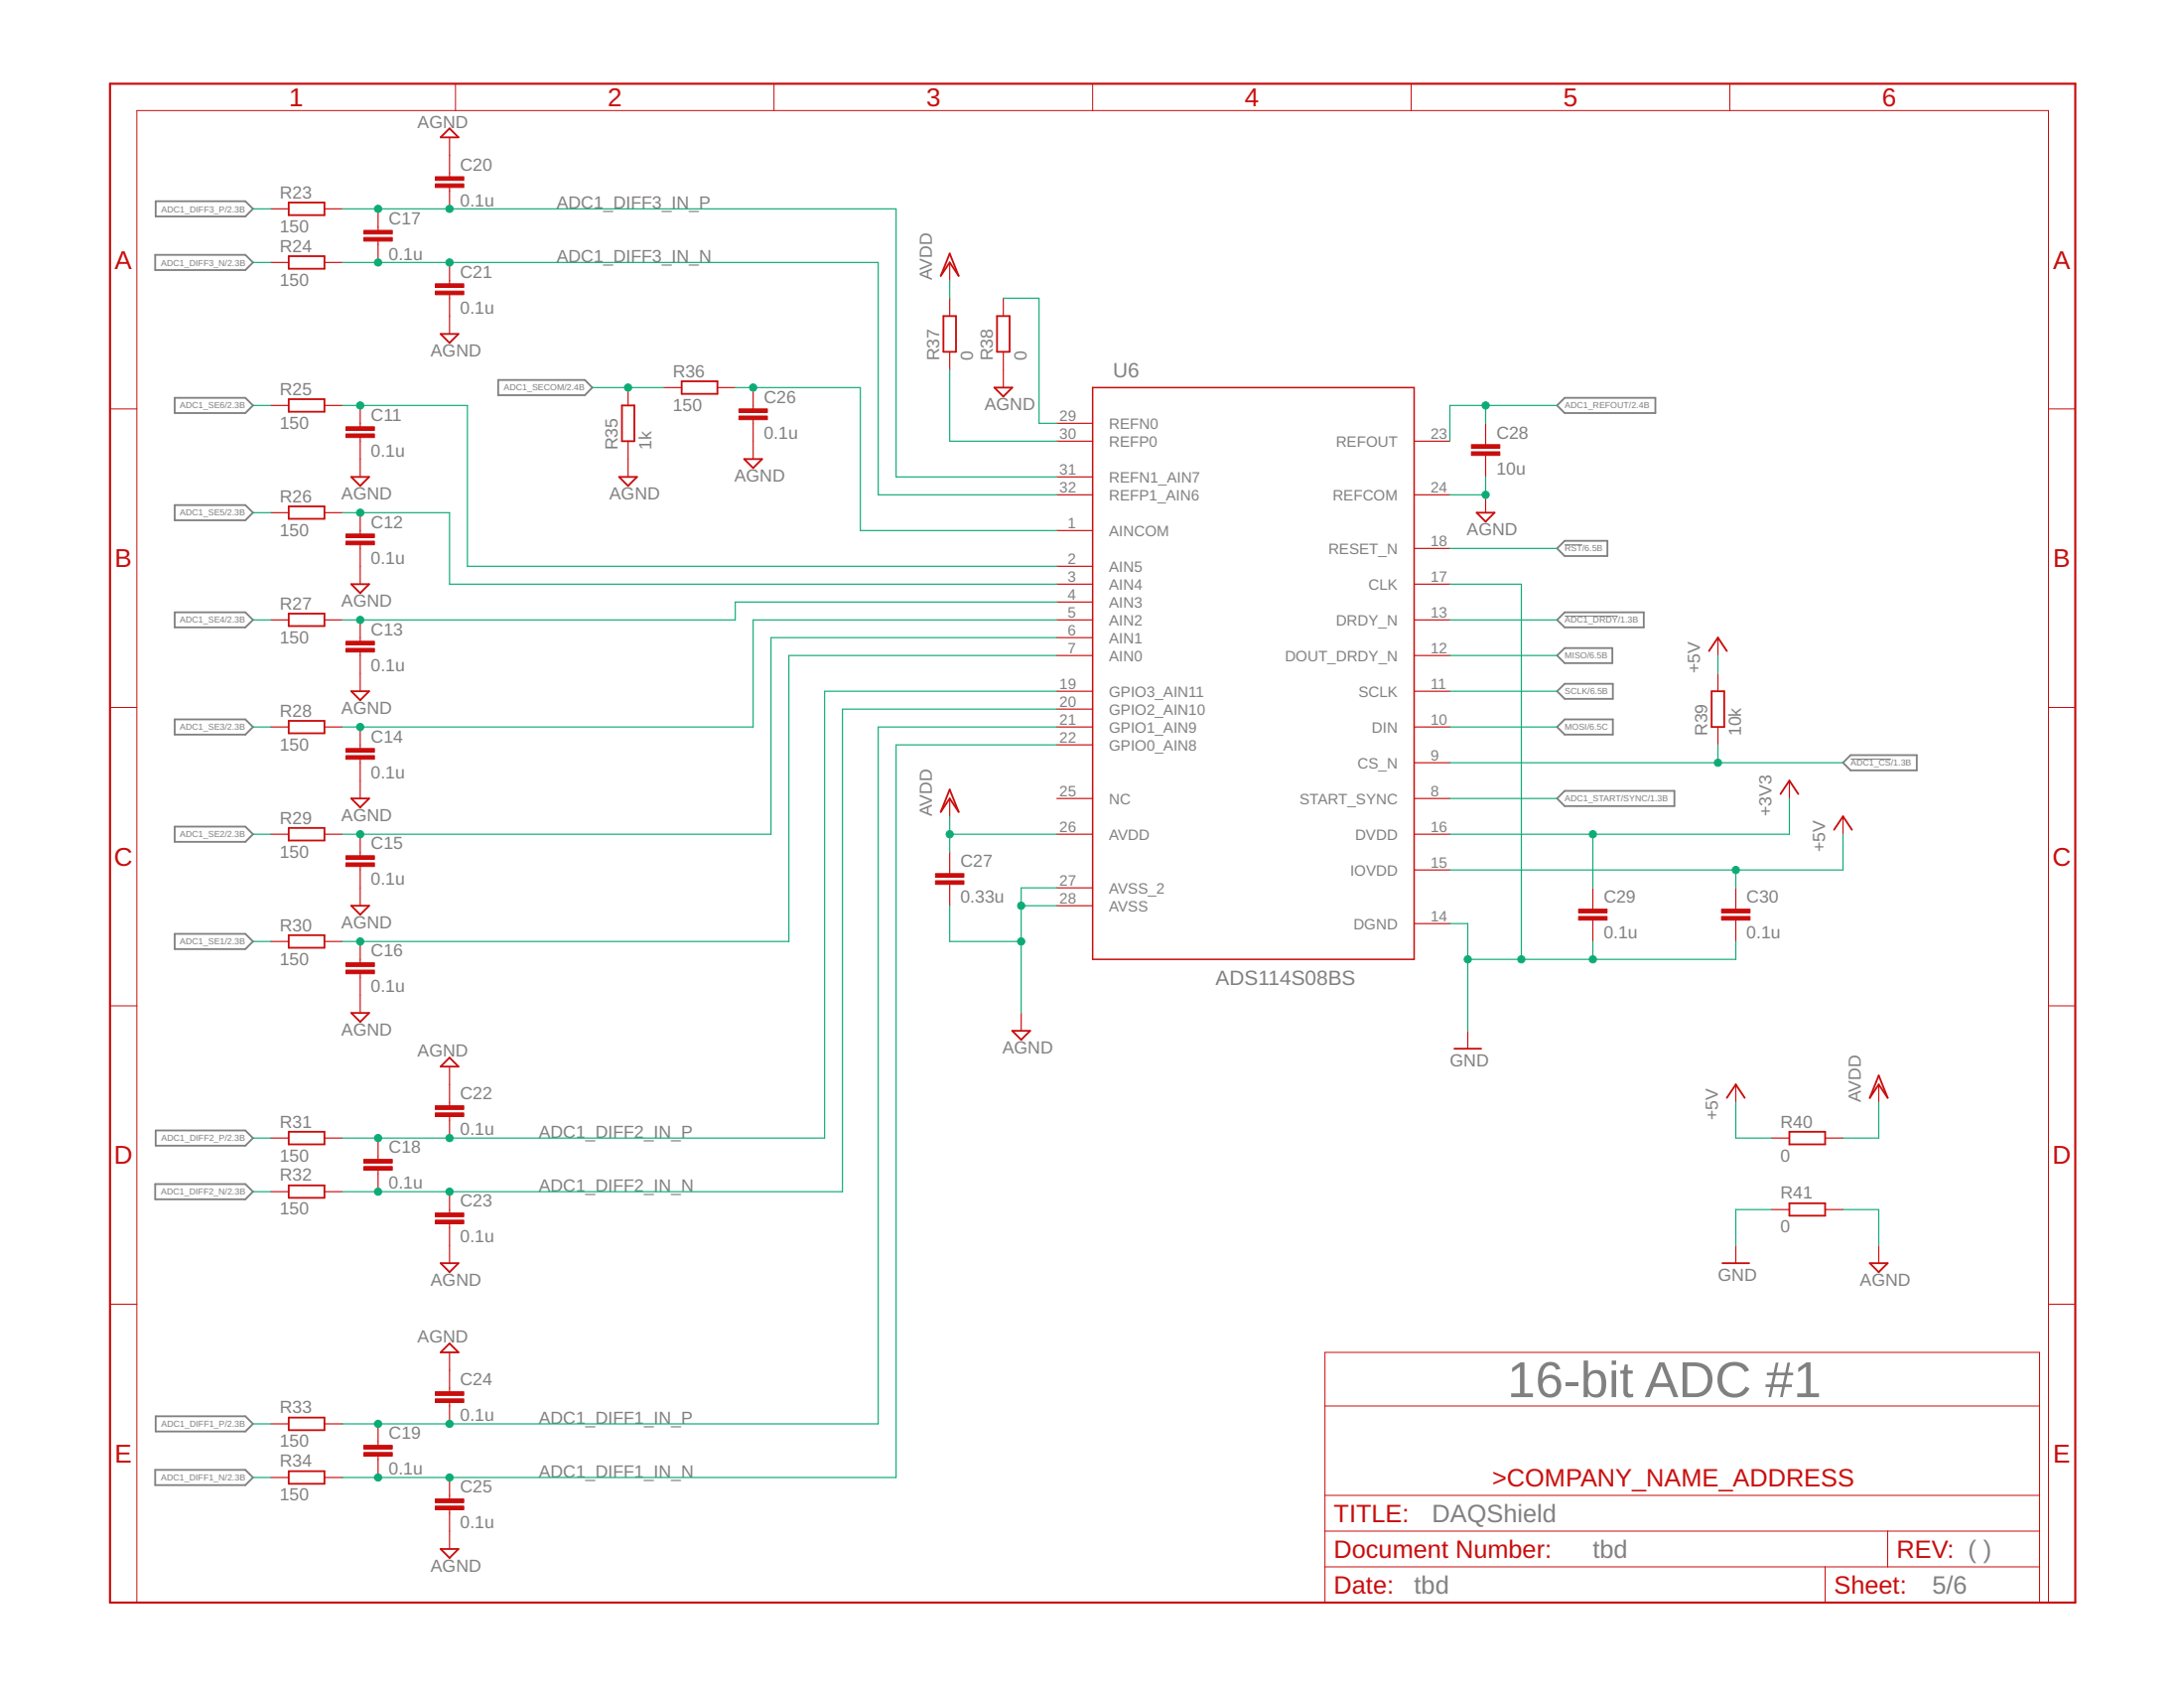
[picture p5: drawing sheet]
<svg xmlns="http://www.w3.org/2000/svg" width="279mm" height="216mm" viewBox="0 0 279 216" stroke-linecap="round" stroke-linejoin="round" font-family="sans-serif">
<g fill="none" stroke="#808080" stroke-width=".23">
<path d="M19.9 32.6h11.5l1 1-1 .9h-11.5zM19.9 25.7h11.5l1 1-1 1h-11.5zM22.4 50.9h9l1 1-1 .9h-9zM63.7 48.6h11.1l1 1-1 .9h-11.1zM199.2 51.9l1-1h11.6v1.9h-11.6zM22.4 78.3h9l1 1-1 .9h-9zM22.4 64.6h9l1 1-1 .9h-9zM199.2 79.3l1-1h10.1v1.9h-10.1zM199.2 70.1l1-.9h5.4v1.9h-5.4zM22.4 92h9l1 1-1 1h-9zM199.2 93l1-1h6.1v2h-6.1zM199.2 88.4l1-.9h6.1v1.9h-6.1z"/>
<path d="M199.2 83.8l1-.9h6.1v1.9h-6.1zM235.8 97.6l.9-1h8.5v1.9h-8.5zM22.4 105.7h9l1 1-1 1h-9zM22.4 119.4h9l1 1-1 1h-9zM199.2 102.1l1-.9h14v1.9h-14zM19.9 151.4h11.5l1 1-1 1h-11.5zM19.9 144.6h11.5l1 1-1 .9h-11.5zM19.9 188h11.5l1 1-1 .9h-11.5zM19.9 181.1h11.5l1 1-1 1h-11.5z"/>
</g>
<path d="M200.2 78.8h6.8M200.2 69.7h2.2M236.7 97.1h5.2" fill="none" stroke="#808080" stroke-width=".13"/>
<path d="M14.1 10.7h251.4v194.3h-251.4z" fill="none" stroke="#c90d0c" stroke-width=".28"/>
<g fill="none" stroke="#c90d0c" stroke-width=".13">
<path d="M58.3 10.7v3.4M99 10.7v3.4M139.8 10.7v3.4M180.5 10.7v3.4M221.3 10.7v3.4M14.1 52.3h3.4M262.1 52.3h3.4M14.1 90.5h3.4M262.1 90.5h3.4M14.1 128.7h3.4M262.1 128.7h3.4M14.1 166.8h3.4"/>
<path d="M169.5 173h91.4v32h-91.4zM169.5 179.8h91.4M262.1 166.8h3.4M169.5 195.8h91.4M169.5 191.3h91.4M241.5 195.8v4.6M17.5 205v-190.9h244.6v190.9M169.5 200.4h91.4M233.5 200.4v4.6"/>
</g>
<g fill="none" stroke="#c90d0c" stroke-width=".15">
<path d="M57.5 17.6v5M34.6 26.7h2.3M34.6 33.6h2.3M41.5 26.7h2.3M41.5 33.6h2.3M48.4 26.7v2.8M48.4 30.8v2.8M57.5 24v2.7M57.5 33.6v2.7M57.5 37.7v5M121.5 33.6v2.3M121.5 38.1v2.3"/>
<path d="M128.4 38.1v2.3M34.6 51.9h2.3M41.5 51.9h2.3M46.1 51.9v2.7M46.1 56v5M80.3 49.6v2.3M80.3 56.4v4.6M84.9 49.6h2.3M91.8 49.6h2.3M96.4 49.6v2.7M96.4 53.7v5M121.5 45v2.3"/>
<path d="M128.4 45v4.6M135.2 56.4h4.6M135.2 54.1h4.6M180.9 56.4h4.6M190.1 54.1v2.8M190.1 58.3v2.7M34.6 79.3h2.3M34.6 65.6h2.3M41.5 79.3h2.3M41.5 65.6h2.3M46.1 65.6v2.7M46.1 69.7v5"/>
<path d="M46.1 79.3v2.7M135.2 67.9h4.6M135.2 72.4h4.6M135.2 74.7h4.6M135.2 77h4.6M135.2 79.3h4.6M135.2 63.3h4.6M135.2 61h4.6M180.9 74.7h4.6M180.9 79.3h4.6M180.9 70.1h4.6M180.9 63.3h4.6"/>
<path d="M190.1 63.3v2.3M34.6 93h2.3M41.5 93h2.3M46.1 83.4v5M46.1 93v2.7M46.1 97.1v5M135.2 81.6h4.6M135.2 83.8h4.6M135.2 93h4.6M135.2 88.4h4.6M135.2 90.7h4.6M135.2 95.3h4.6"/>
<path d="M180.9 83.8h4.6M180.9 97.6h4.6M180.9 93h4.6M180.9 88.4h4.6M219.8 81.6v2.2M219.8 86.1v2.3M219.8 93v2.3M228.9 99.8v2.3M34.6 106.7h2.3M41.5 106.7h2.3M46.1 106.7v2.8M46.1 110.8v5"/>
<path d="M121.5 102.1v2.3M121.5 109v2.7M121.5 113.1v2.7M135.2 102.1h4.6M135.2 106.7h4.6M135.2 113.6h4.6M135.2 115.8h4.6M180.9 102.1h4.6M180.9 118.1h4.6M180.9 111.3h4.6M180.9 106.7h4.6M203.8 113.6v2.7"/>
<path d="M203.8 117.7v2.7M222.1 113.6v2.7M222.1 117.7v2.7M235.8 104.4v2.3M34.6 120.4h2.3M41.5 120.4h2.3M46.1 120.4v2.8M46.1 124.5v5.1M57.5 136.4v5M130.6 129.6v2.2M187.8 131.8v2.3M222.1 138.7v2.3"/>
<path d="M240.3 138.7v2.3M34.6 145.6h2.3M34.6 152.4h2.3M41.5 145.6h2.3M41.5 152.4h2.3M48.4 145.6v2.7M48.4 149.7v2.7M57.5 142.8v2.8M57.5 152.4v2.8M57.5 156.5v5.1M222.1 159.3v2.3M226.6 154.7h2.3"/>
<path d="M226.6 145.6h2.3M233.5 154.7h2.3M233.5 145.6h2.3M240.3 159.3v2.3M57.5 173v5M57.5 179.4v2.7M34.6 182.1h2.3M34.6 189h2.3M41.5 182.1h2.3M41.5 189h2.3M48.4 182.1v2.8M48.4 186.2v2.8"/>
<path d="M57.5 189v2.7M57.5 193.1v5"/>
</g>
<path d="M139.8 49.6h41.1v73.1h-41.1z" fill="none" stroke="#c90d0c" stroke-width=".19"/>
<g fill="none" stroke="#c90d0c" stroke-width=".23">
<path d="M56.4 17.6l1.1-1.2 1.2 1.2zM36.9 25.9h4.6v1.6h-4.6zM36.9 32.8h4.6v1.6h-4.6zM121.5 32.4l1.1 2.9-1.1-1.7-1.1 1.7zM36.9 51.1h4.6v1.6h-4.6zM56.4 42.7h2.3l-1.2 1.2zM79.6 51.9h1.6v4.5h-1.6zM87.2 48.8h4.6v1.6h-4.6zM95.2 58.7h2.3l-1.1 1.2zM120.7 40.4h1.6v4.6h-1.6zM127.2 49.6h2.3l-1.1 1.1zM127.6 40.4h1.6v4.6h-1.6z"/>
<path d="M36.9 64.8h4.6v1.6h-4.6zM36.9 78.5h4.6v1.6h-4.6zM44.9 74.7h2.3l-1.1 1.2zM44.9 61h2.3l-1.1 1.1zM79.2 61h2.3l-1.2 1.1zM188.9 65.6h2.3l-1.1 1.1zM36.9 92.2h4.6v1.6h-4.6zM44.9 88.4h2.3l-1.1 1.2zM218.6 83.3l1.2-1.7 1.1 1.7M219 88.4h1.6v4.6h-1.6zM36.9 105.9h4.6v1.6h-4.6zM36.9 119.6h4.6v1.6h-4.6z"/>
<path d="M44.9 115.8h2.3l-1.1 1.2zM44.9 102.1h2.3l-1.1 1.2zM121.5 101l1.1 2.8-1.1-1.7-1.1 1.7zM227.8 101.6l1.1-1.8 1.2 1.8M234.6 106.1l1.2-1.7 1.1 1.7M44.9 129.6h2.3l-1.1 1.1zM57.5 135.3l1.2 1.1h-2.3zM129.5 131.8h2.3l-1.2 1.2zM186.1 134.1h3.4M240.3 137.6l1.2 2.8-1.2-1.7-1.1 1.7zM36.9 144.8h4.6v1.6h-4.6zM36.9 151.6h4.6v1.6h-4.6z"/>
<path d="M220.9 140.4l1.2-1.7 1.1 1.7M228.9 153.9h4.6v1.6h-4.6zM228.9 144.8h4.6v1.6h-4.6zM56.4 161.6h2.3l-1.2 1.1zM57.5 171.8l1.2 1.2h-2.3zM220.3 161.6h3.5M239.2 161.6h2.3l-1.2 1.1zM36.9 181.3h4.6v1.6h-4.6zM36.9 188.2h4.6v1.6h-4.6zM56.4 198.1h2.3l-1.2 1.2z"/>
</g>
<g fill="#c90d0c" stroke="#c90d0c" stroke-width=".13">
<path d="M188.2 57.8h3.7v.5h-3.7z"/>
<path d="M188.2 56.9h3.7v.4h-3.7z"/>
<path d="M202 117.2h3.6v.5h-3.6z"/>
<path d="M202 116.3h3.6v.5h-3.6z"/>
<path d="M220.2 117.2h3.7v.5h-3.7z"/>
<path d="M220.2 116.3h3.7v.5h-3.7z"/>
<path d="M119.7 112.6h3.6v.5h-3.6z"/>
<path d="M119.7 111.7h3.6v.5h-3.6z"/>
<path d="M46.5 30.4h3.7v.4h-3.7z"/>
<path d="M46.5 29.5h3.7v.4h-3.7z"/>
<path d="M55.7 23.5h3.6v.5h-3.6z"/>
<path d="M55.7 22.6h3.6v.5h-3.6z"/>
<path d="M55.7 37.2h3.6v.5h-3.6z"/>
<path d="M55.7 36.3h3.6v.5h-3.6z"/>
<path d="M46.5 149.2h3.7v.5h-3.7z"/>
<path d="M46.5 148.3h3.7v.5h-3.7z"/>
<path d="M55.7 142.3h3.6v.5h-3.6z"/>
<path d="M55.7 141.4h3.6v.5h-3.6z"/>
<path d="M55.7 156.1h3.6v.4h-3.6z"/>
<path d="M55.7 155.2h3.6v.4h-3.6z"/>
<path d="M46.5 185.8h3.7v.4h-3.7z"/>
<path d="M46.5 184.9h3.7v.4h-3.7z"/>
<path d="M55.7 178.9h3.6v.5h-3.6z"/>
<path d="M55.7 178h3.6v.5h-3.6z"/>
<path d="M55.7 192.6h3.6v.5h-3.6z"/>
<path d="M55.7 191.7h3.6v.5h-3.6z"/>
<path d="M44.3 124.1h3.6v.4h-3.6z"/>
<path d="M44.3 123.1h3.6v.5h-3.6z"/>
<path d="M44.3 110.4h3.6v.4h-3.6z"/>
<path d="M44.3 109.5h3.6v.4h-3.6z"/>
<path d="M44.3 96.6h3.6v.5h-3.6z"/>
<path d="M44.3 95.7h3.6v.5h-3.6z"/>
<path d="M44.3 82.9h3.6v.5h-3.6z"/>
<path d="M44.3 82h3.6v.5h-3.6z"/>
<path d="M44.3 69.2h3.6v.5h-3.6z"/>
<path d="M44.3 68.3h3.6v.5h-3.6z"/>
<path d="M44.3 55.5h3.6v.5h-3.6z"/>
<path d="M44.3 54.6h3.6v.5h-3.6z"/>
<path d="M94.5 53.2h3.7v.5h-3.7z"/>
<path d="M94.5 52.3h3.7v.5h-3.7z"/>
</g>
<g fill="none" stroke="#0dab76" stroke-width=".15">
<path d="M32.4 26.7h2.2M32.4 33.6h2.2M43.8 26.7h70.8v34.3h20.6M43.8 33.6h68.6v29.7h22.8M121.5 35.9v2.2M128.4 38.1h4.5v16h2.3M32.4 51.9h2.2M43.8 51.9h16v20.5h75.4M75.8 49.6h9.1M94.1 49.6h16v18.3h25.1M121.5 47.3v9.1h13.7M190.1 51.9v2.2"/>
<path d="M199.2 51.9h-13.7v4.5M32.4 79.3h2.2M32.4 65.6h2.2M43.8 65.6h13.7v9.1h77.7M135.2 79.3h-38.8v13.7h-52.6M135.2 77h-41.1v2.3h-50.3M185.5 74.7h9.1v48M185.5 79.3h13.7M185.5 70.1h13.7M190.1 61v2.3h-4.6M32.4 93h2.2M135.2 88.4h-29.7v57.2h-61.7"/>
<path d="M135.2 81.6h-36.6v25.1h-54.8M135.2 93h-22.8v89.1h-68.6M135.2 83.8h-34.3v36.6h-57.1M135.2 95.3h-20.6v93.7h-70.8M135.2 90.7h-27.4v61.7h-64M185.5 97.6h50.3M185.5 93h13.7M185.5 88.4h13.7M185.5 83.8h13.7M219.8 83.8v2.3M219.8 95.3v2.3M32.4 106.7h2.2"/>
<path d="M121.5 104.4v4.6M121.5 115.8v4.6h9.1M121.5 106.7h13.7M130.6 115.8h4.6M135.2 113.6h-4.6v16M185.5 118.1h2.3v13.7M185.5 102.1h13.7M203.8 106.7v6.9M222.1 111.3v2.3M228.9 102.1v4.6h-43.4M235.8 106.7v4.6h-50.3M32.4 120.4h2.2"/>
<path d="M203.8 120.4v2.3M222.1 120.4v2.3h-34.3M32.4 145.6h2.2M32.4 152.4h2.2M222.1 141v4.6h4.5M226.6 154.7h-4.5v4.6M235.8 154.7h4.5v4.6M240.3 141v4.6h-4.5M32.4 189h2.2M32.4 182.1h2.2"/>
</g>
<g fill="#0dab76" stroke="#0dab76" stroke-width=".13">
<circle cx="187.8" cy="122.7" r=".47"/>
<circle cx="203.8" cy="122.7" r=".47"/>
<circle cx="194.6" cy="122.7" r=".47"/>
<circle cx="222.1" cy="111.3" r=".47"/>
<circle cx="121.5" cy="106.7" r=".47"/>
<circle cx="203.8" cy="106.7" r=".47"/>
<circle cx="219.8" cy="97.6" r=".47"/>
<circle cx="190.1" cy="51.9" r=".47"/>
<circle cx="57.5" cy="26.7" r=".47"/>
<circle cx="48.4" cy="26.7" r=".47"/>
<circle cx="57.5" cy="33.6" r=".47"/>
<circle cx="48.4" cy="33.6" r=".47"/>
<circle cx="57.5" cy="145.6" r=".47"/>
<circle cx="48.4" cy="145.6" r=".47"/>
<circle cx="57.5" cy="152.4" r=".47"/>
<circle cx="48.4" cy="152.4" r=".47"/>
<circle cx="57.5" cy="189" r=".47"/>
<circle cx="48.4" cy="189" r=".47"/>
<circle cx="46.1" cy="120.4" r=".47"/>
<circle cx="46.1" cy="106.7" r=".47"/>
<circle cx="46.1" cy="93" r=".47"/>
<circle cx="46.1" cy="79.3" r=".47"/>
<circle cx="46.1" cy="65.6" r=".47"/>
<circle cx="46.1" cy="51.9" r=".47"/>
<circle cx="96.4" cy="49.6" r=".47"/>
<circle cx="80.3" cy="49.6" r=".47"/>
<circle cx="57.5" cy="182.1" r=".47"/>
<circle cx="48.4" cy="182.1" r=".47"/>
<circle cx="190.1" cy="63.3" r=".47"/>
<circle cx="130.6" cy="115.8" r=".47"/>
<circle cx="130.6" cy="120.4" r=".47"/>
</g>
<text font-size="6.5" fill="#808080" x="192.8" y="178.7">16-bit ADC #1</text>
<g font-size="3.3" fill="#c90d0c">
<text x="37" y="13.6">1</text>
<text x="77.7" y="13.6">2</text>
<text x="118.5" y="13.6">3</text>
<text x="159.3" y="13.6">4</text>
<text x="200" y="13.6">5</text>
<text x="240.8" y="13.6">6</text>
<text x="14.7" y="34.4">A</text>
<text x="262.7" y="34.4">A</text>
<text x="14.7" y="72.6">B</text>
<text x="262.7" y="72.6">B</text>
<text x="14.6" y="110.7">C</text>
<text x="262.6" y="110.7">C</text>
<text x="14.6" y="148.9">D</text>
<text x="262.6" y="148.9">D</text>
<text x="14.7" y="187.1">E</text>
<text x="262.7" y="187.1">E</text>
</g>
<g font-size="3.2" fill="#c90d0c">
<text x="190.9" y="190.1">&gt;COMPANY_NAME_ADDRESS</text>
<text x="170.6" y="194.7">TITLE:</text>
<text x="170.6" y="203.8">Date:</text>
<text x="170.6" y="199.3">Document Number:</text>
<text x="234.6" y="203.8">Sheet:</text>
<text x="242.6" y="199.3">REV: ( )</text>
</g>
<g font-size="3.2" fill="#808080">
<text x="183.2" y="194.7">DAQShield</text>
<text x="180.9" y="203.8">tbd</text>
<text x="203.8" y="199.3">tbd</text>
<text x="247.2" y="203.8">5/6</text>
</g>
<g font-size="2.6" fill="#808080">
<text x="142.4" y="48.2">U6</text>
<text x="155.5" y="125.9">ADS114S08BS</text>
</g>
<g font-size="2.2" fill="#808080">
<text x="53.4" y="16.3">AGND</text>
<text x="58.9" y="21.8">C20</text>
<text x="35.8" y="29.7">150</text>
<text x="35.8" y="25.4">R23</text>
<text x="49.7" y="28.7">C17</text>
<text x="58.9" y="26.4">0.1u</text>
<text x="71.2" y="26.7">ADC1_DIFF3_IN_P</text>
<text x="35.8" y="32.2">R24</text>
<text x="49.7" y="33.2">0.1u</text>
<text x="58.9" y="35.5">C21</text>
<text x="71.2" y="33.6">ADC1_DIFF3_IN_N</text>
<text x="119.2" y="35.9" transform="rotate(-90 119.2 35.9)">AVDD</text>
<text x="35.8" y="36.5">150</text>
<text x="58.9" y="40.1">0.1u</text>
<text x="55.1" y="45.6">AGND</text>
<text x="120.1" y="46.1" transform="rotate(-90 120.1 46.1)">R37</text>
<text x="124.5" y="46.1" transform="rotate(-90 124.5 46.1)">0</text>
<text x="127" y="46.1" transform="rotate(-90 127 46.1)">R38</text>
<text x="131.3" y="46.1" transform="rotate(-90 131.3 46.1)">0</text>
<text x="35.8" y="50.5">R25</text>
<text x="47.4" y="53.8">C11</text>
<text x="86.1" y="52.5">150</text>
<text x="86.1" y="48.2">R36</text>
<text x="97.7" y="51.5">C26</text>
<text x="126" y="52.4">AGND</text>
<text x="35.8" y="54.8">150</text>
<text x="47.4" y="58.4">0.1u</text>
<text x="79" y="57.6" transform="rotate(-90 79 57.6)">R35</text>
<text x="83.3" y="57.6" transform="rotate(-90 83.3 57.6)">1k</text>
<text x="97.7" y="56.1">0.1u</text>
<text x="191.4" y="56.1">C28</text>
<text x="35.8" y="64.2">R26</text>
<text x="43.7" y="63.9">AGND</text>
<text x="78" y="63.9">AGND</text>
<text x="94" y="61.6">AGND</text>
<text x="191.4" y="60.7">10u</text>
<text x="35.8" y="68.5">150</text>
<text x="47.4" y="67.5">C12</text>
<text x="187.7" y="68.4">AGND</text>
<text x="35.8" y="77.9">R27</text>
<text x="43.7" y="77.6">AGND</text>
<text x="47.4" y="72.1">0.1u</text>
<text x="35.8" y="82.3">150</text>
<text x="47.4" y="81.2">C13</text>
<text x="47.4" y="85.8">0.1u</text>
<text x="217.5" y="86.1" transform="rotate(-90 217.5 86.1)">+5V</text>
<text x="35.8" y="96">150</text>
<text x="35.8" y="91.6">R28</text>
<text x="43.7" y="91.3">AGND</text>
<text x="47.4" y="94.9">C14</text>
<text x="218.4" y="94.1" transform="rotate(-90 218.4 94.1)">R39</text>
<text x="222.7" y="94.1" transform="rotate(-90 222.7 94.1)">10k</text>
<text x="47.4" y="99.5">0.1u</text>
<text x="35.8" y="105.4">R29</text>
<text x="43.7" y="105">AGND</text>
<text x="119.2" y="104.4" transform="rotate(-90 119.2 104.4)">AVDD</text>
<text x="226.6" y="104.4" transform="rotate(-90 226.6 104.4)">+3V3</text>
<text x="35.8" y="109.7">150</text>
<text x="47.4" y="113.2">0.1u</text>
<text x="47.4" y="108.6">C15</text>
<text x="122.9" y="110.9">C27</text>
<text x="233.5" y="109" transform="rotate(-90 233.5 109)">+5V</text>
<text x="35.8" y="119.1">R30</text>
<text x="43.7" y="118.7">AGND</text>
<text x="122.9" y="115.5">0.33u</text>
<text x="205.1" y="115.5">C29</text>
<text x="223.4" y="115.5">C30</text>
<text x="35.8" y="123.4">150</text>
<text x="47.4" y="122.4">C16</text>
<text x="205.1" y="120.1">0.1u</text>
<text x="223.4" y="120.1">0.1u</text>
<text x="47.4" y="126.9">0.1u</text>
<text x="43.7" y="132.4">AGND</text>
<text x="53.4" y="135.2">AGND</text>
<text x="128.2" y="134.7">AGND</text>
<text x="185.5" y="136.4">GND</text>
<text x="58.9" y="140.6">C22</text>
<text x="219.8" y="143.3" transform="rotate(-90 219.8 143.3)">+5V</text>
<text x="238.1" y="141" transform="rotate(-90 238.1 141)">AVDD</text>
<text x="35.8" y="148.5">150</text>
<text x="35.8" y="144.2">R31</text>
<text x="49.7" y="147.5">C18</text>
<text x="58.9" y="145.2">0.1u</text>
<text x="68.9" y="145.6">ADC1_DIFF2_IN_P</text>
<text x="227.8" y="148.5">0</text>
<text x="227.8" y="144.2">R40</text>
<text x="35.8" y="155.4">150</text>
<text x="35.8" y="151.1">R32</text>
<text x="49.7" y="152.1">0.1u</text>
<text x="58.9" y="154.4">C23</text>
<text x="68.9" y="152.4">ADC1_DIFF2_IN_N</text>
<text x="227.8" y="153.4">R41</text>
<text x="58.9" y="158.9">0.1u</text>
<text x="227.8" y="157.7">0</text>
<text x="55.1" y="164.4">AGND</text>
<text x="219.8" y="163.8">GND</text>
<text x="237.9" y="164.4">AGND</text>
<text x="53.4" y="171.7">AGND</text>
<text x="58.9" y="177.2">C24</text>
<text x="35.8" y="185.1">150</text>
<text x="35.8" y="180.8">R33</text>
<text x="49.7" y="184.1">C19</text>
<text x="58.9" y="181.8">0.1u</text>
<text x="68.9" y="182.1">ADC1_DIFF1_IN_P</text>
<text x="35.8" y="192">150</text>
<text x="35.8" y="187.6">R34</text>
<text x="49.7" y="188.6">0.1u</text>
<text x="58.9" y="190.9">C25</text>
<text x="68.9" y="189">ADC1_DIFF1_IN_N</text>
<text x="58.9" y="195.5">0.1u</text>
<text x="55.1" y="201">AGND</text>
</g>
<g font-size="1.9" fill="#808080">
<text x="135.5" y="53.8">29</text>
<text x="135.5" y="56.1">30</text>
<text x="141.9" y="54.8">REFN0</text>
<text x="141.9" y="57.1">REFP0</text>
<text x="170.9" y="57.1">REFOUT</text>
<text x="183" y="56.1">23</text>
<text x="135.5" y="60.7">31</text>
<text x="135.5" y="63">32</text>
<text x="141.9" y="61.7">REFN1_AIN7</text>
<text x="141.9" y="64">REFP1_AIN6</text>
<text x="170.5" y="64">REFCOM</text>
<text x="183" y="63">24</text>
<text x="136.6" y="67.5">1</text>
<text x="141.9" y="68.5">AINCOM</text>
<text x="169.9" y="70.8">RESET_N</text>
<text x="183" y="69.8">18</text>
<text x="136.6" y="72.1">2</text>
<text x="136.6" y="74.4">3</text>
<text x="136.6" y="76.7">4</text>
<text x="141.9" y="73.1">AIN5</text>
<text x="141.9" y="75.4">AIN4</text>
<text x="141.9" y="77.7">AIN3</text>
<text x="175.1" y="75.4">CLK</text>
<text x="183" y="74.4">17</text>
<text x="136.6" y="79">5</text>
<text x="136.6" y="81.2">6</text>
<text x="136.6" y="83.5">7</text>
<text x="141.9" y="80">AIN2</text>
<text x="141.9" y="82.3">AIN1</text>
<text x="170.9" y="80">DRDY_N</text>
<text x="183" y="83.5">12</text>
<text x="183" y="79">13</text>
<text x="135.5" y="88.1">19</text>
<text x="141.9" y="84.5">AIN0</text>
<text x="141.9" y="89.1">GPIO3_AIN11</text>
<text x="164.4" y="84.5">DOUT_DRDY_N</text>
<text x="173.8" y="89.1">SCLK</text>
<text x="183" y="88.1">11</text>
<text x="135.5" y="90.4">20</text>
<text x="135.5" y="92.7">21</text>
<text x="135.5" y="95">22</text>
<text x="141.9" y="91.4">GPIO2_AIN10</text>
<text x="141.9" y="93.7">GPIO1_AIN9</text>
<text x="141.9" y="96">GPIO0_AIN8</text>
<text x="175.5" y="93.7">DIN</text>
<text x="183" y="92.7">10</text>
<text x="135.5" y="101.8">25</text>
<text x="173.7" y="98.3">CS_N</text>
<text x="183" y="101.8">8</text>
<text x="183" y="97.2">9</text>
<text x="135.5" y="106.4">26</text>
<text x="141.9" y="102.8">NC</text>
<text x="141.9" y="107.4">AVDD</text>
<text x="166.3" y="102.8">START_SYNC</text>
<text x="173.4" y="107.4">DVDD</text>
<text x="183" y="106.4">16</text>
<text x="135.5" y="113.2">27</text>
<text x="172.7" y="112">IOVDD</text>
<text x="183" y="111">15</text>
<text x="135.5" y="115.5">28</text>
<text x="141.9" y="114.2">AVSS_2</text>
<text x="141.9" y="116.5">AVSS</text>
<text x="173.1" y="118.8">DGND</text>
<text x="183" y="117.8">14</text>
</g>
<g font-size="1.1" fill="#808080">
<text x="20.7" y="27.1">ADC1_DIFF3_P/2.3B</text>
<text x="20.6" y="34">ADC1_DIFF3_N/2.3B</text>
<text x="23" y="52.3">ADC1_SE6/2.3B</text>
<text x="64.5" y="50">ADC1_SECOM/2.4B</text>
<text x="200.2" y="52.3">ADC1_REFOUT/2.4B</text>
<text x="23" y="66">ADC1_SE5/2.3B</text>
<text x="200.2" y="70.5">RST/6.5B</text>
<text x="23" y="79.7">ADC1_SE4/2.3B</text>
<text x="200.2" y="79.7">ADC1_DRDY/1.3B</text>
<text x="200.2" y="88.8">SCLK/6.5B</text>
<text x="200.2" y="84.3">MISO/6.5B</text>
<text x="23" y="93.4">ADC1_SE3/2.3B</text>
<text x="200.2" y="93.4">MOSI/6.5C</text>
<text x="236.7" y="98">ADC1_CS/1.3B</text>
<text x="23" y="107.1">ADC1_SE2/2.3B</text>
<text x="200.2" y="102.5">ADC1_START/SYNC/1.3B</text>
<text x="23" y="120.8">ADC1_SE1/2.3B</text>
<text x="20.7" y="146">ADC1_DIFF2_P/2.3B</text>
<text x="20.6" y="152.8">ADC1_DIFF2_N/2.3B</text>
<text x="20.7" y="182.5">ADC1_DIFF1_P/2.3B</text>
<text x="20.6" y="189.4">ADC1_DIFF1_N/2.3B</text>
</g>
</svg>
